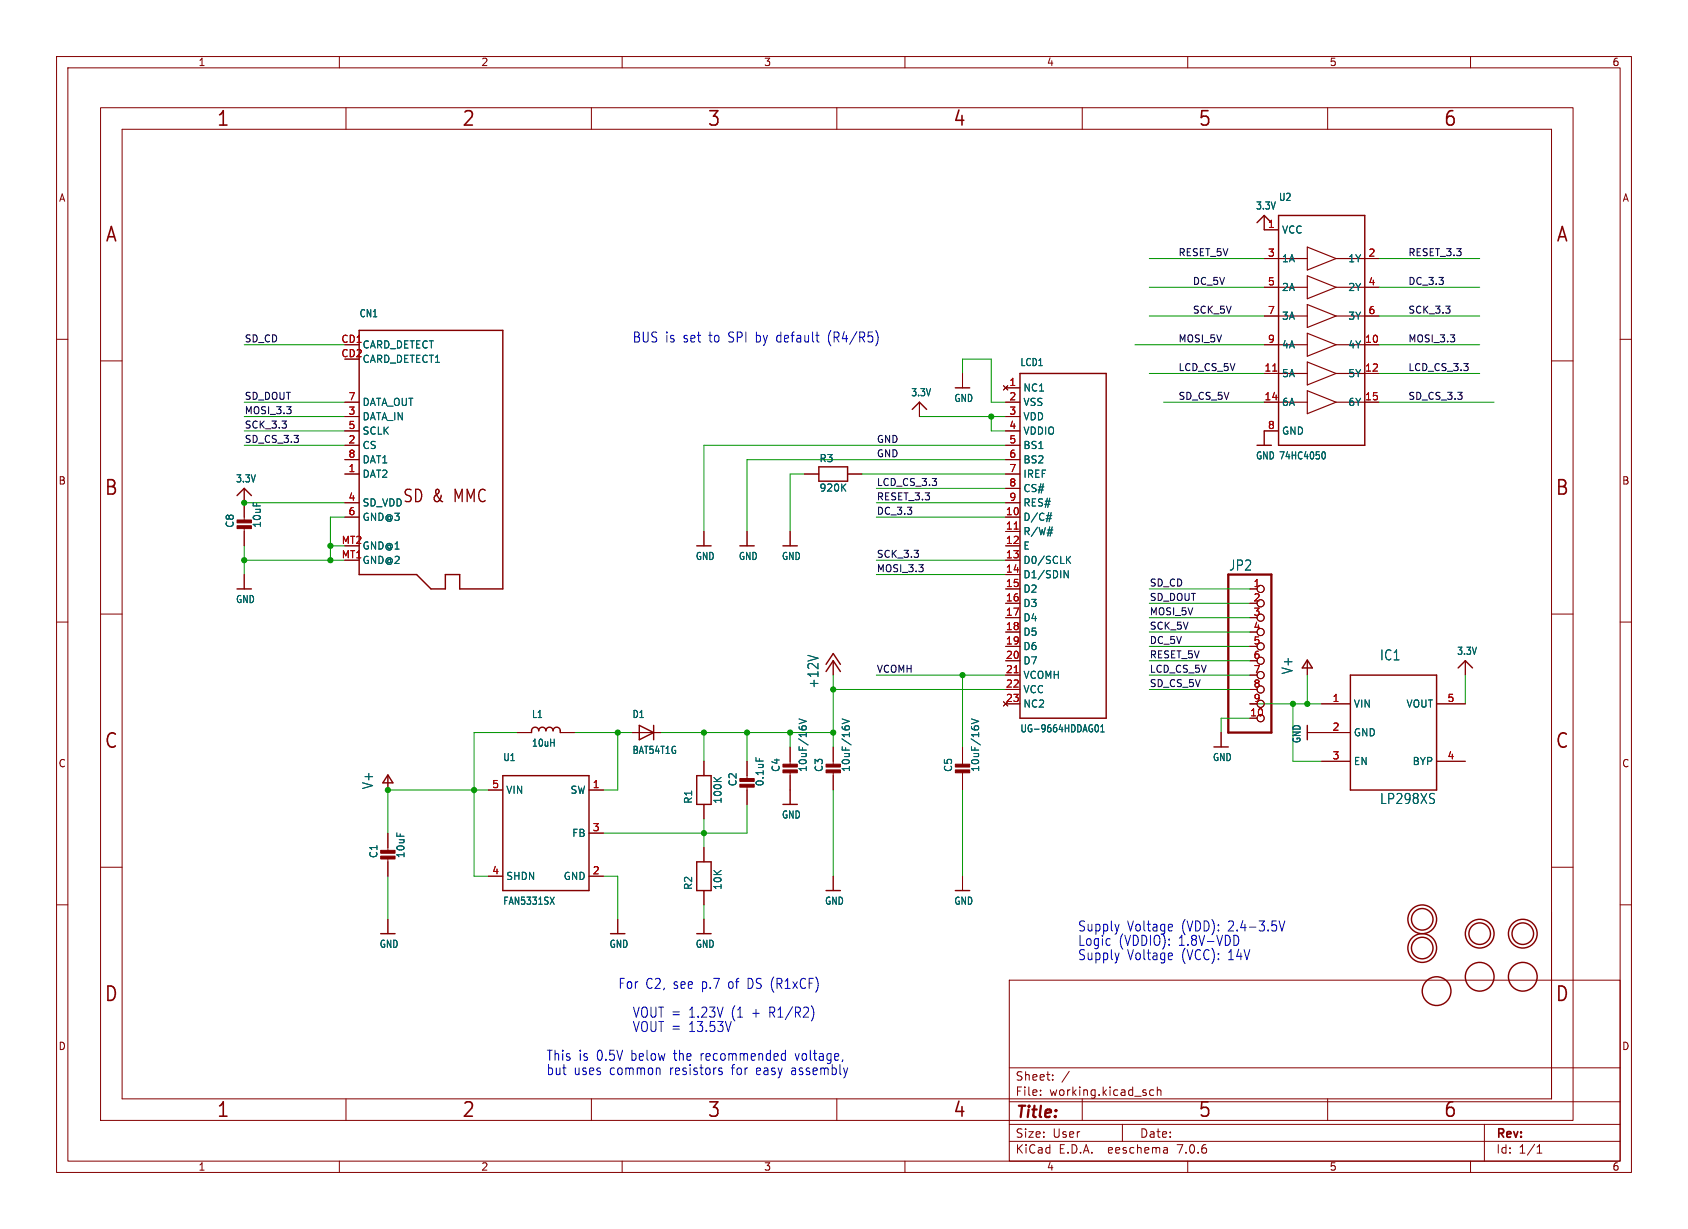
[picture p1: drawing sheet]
<svg xmlns="http://www.w3.org/2000/svg" width="298mm" height="217mm" viewBox="0 0 298 217" stroke-linecap="round" stroke-linejoin="round" font-family="sans-serif">
<g fill="none" stroke="#840000" stroke-width=".18">
<path d="M10 10h278.5v197.3h-278.5zM12 12h274.5v193.3h-274.5zM17.8 19h260.3v179.1h-260.3zM60 10v2M61.2 19v3.9M104.6 19v3.9M110 10v2M148 19v3.9M160 10v2M191.3 19v3.9M210 10v2M234.7 19v3.9"/>
<path d="M260 10v2M21.6 22.9h252.7v171.4h-252.7zM223.5 38.1v2.5h2.6M10 60h2M223.5 45.7h2.6M223.5 50.8h2.6M223.5 55.9h2.6M241.3 45.7h2.5M241.3 50.8h2.5M241.3 55.9h2.5M286.5 60h2M17.8 63.8h3.8"/>
<path d="M61 78.7h2.5M61 73.7h2.5M61 76.2h2.5M61 71.1h2.5M162.6 71.1v2.6M170.2 66v2.6M177.4 68.2l.8 .8M177.8 78.7h2.5M177.8 73.7h2.5M177.8 76.2h2.5M177.8 71.1h2.5M177.8 68.6h2.5"/>
<path d="M178.2 68.2l-.8 .8M223.5 71.1h2.6M223.5 61h2.6M223.5 66h2.6M226.1 76.2h-2.6v2.5M241.3 71.1h2.5M241.3 61h2.5M241.3 66h2.5M274.3 63.8h3.8M43.2 86.4v5.8M43.2 93.2v3.3M61 83.8h2.5"/>
<path d="M61 88.9h2.5M61 91.4h2.5M61 81.3h2.5M124.5 94v2.5M132.1 94v2.5M139.7 94v2.5M142.2 83.8h2.6M149.9 83.8h2.5M177.8 83.8h2.5M177.8 88.9h2.5M177.8 91.4h2.5M177.8 81.3h2.5"/>
<path d="M177.8 94h2.5M177.8 96.5h2.5M177.8 99.1h2.5M177.8 86.4h2.5M10 110h2M17.8 108.6h3.8M43.2 101.6v2.5M147.3 116.8v2.6M177.8 101.6h2.5M177.8 104.1h2.5M177.8 106.7h2.5M177.8 109.2h2.5"/>
<path d="M177.8 111.8h2.5M177.8 114.3h2.5M177.8 116.8h2.5M177.8 119.4h2.5M221 104.1h1.2M221 109.2h1.2M221 114.3h1.2M221 116.8h1.2M221 119.4h1.2M231.1 116.8v2.6M259.1 116.8v2.6M274.3 108.6h3.8"/>
<path d="M286.5 110h2M68.6 137.2v2.5M86.4 139.7h2.5M91.4 129.5h2.6M99.1 129.5h2.5M104.1 139.7h2.6M111.8 129.5h5M124.5 134.6v2.6M132.1 134.6v3.3M132.1 138.9v3.3M139.7 132.1v3.3M139.7 136.4v5.8"/>
<path d="M147.3 132.1v3.3M147.3 136.4v3.3M170.2 132.1v3.3M170.2 136.4v3.3M177.8 124.5h2.5M177.8 121.9h2.5M215.9 129.5v2.6M221 124.5h1.2M221 121.9h1.2M231.1 129.5h7.7M233.7 124.5h5.1M233.7 134.6h5.1"/>
<path d="M254 124.5h5.1M254 134.6h5.1M10 160h2M17.8 153.4h3.8M68.6 147.3v3.3M68.6 151.6v3.3M86.4 154.9h2.5M104.1 154.9h2.6M104.1 147.3h2.6M124.5 142.2v2.6M124.5 149.9v2.5M124.5 157.5v2.5"/>
<path d="M147.3 154.9v2.6M170.2 154.9v2.6M274.3 153.4h3.8M286.5 160h2M68.6 162.6v2.5M109.2 162.6v2.5M124.5 162.6v2.5M178.4 173.3h108.1v32h-108.1zM61.2 194.3v3.8M104.6 194.3v3.8M148 194.3v3.8M178.4 198.8h108.1"/>
<path d="M178.4 194.8h108.1M178.4 188.8h108.1M184 193.6v.1M184 192.8v.1M186.1 190.9v.1M186.1 190.1v.1M189.1 189.4l-1.3 2M191.3 194.3v3.8M198.4 198.8v3M204 192.8l-.4-.1-.3 .3v.4l.1 .2h.6M204.6 192.9l.2-.2 .4 .1 .1 .9M204.6 192.2v1.5"/>
<path d="M234.7 194.3v3.8M262.5 198.8v6.5M60 205.3v2M110 205.3v2M160 205.3v2M178.4 201.8h108.1M206.3 203l.1 .9M206.4 203.8l-.1 .1M206.4 203.3h-.1M210 205.3v2M260 205.3v2M271.8 203.9h.8"/>
<path d="M271.8 202.8l.4-.4v1.5"/>
<circle cx="222.9" cy="109.2" r=".63"/>
<circle cx="222.9" cy="111.8" r=".63"/>
<circle cx="222.9" cy="106.7" r=".63"/>
<circle cx="222.9" cy="116.8" r=".63"/>
<circle cx="222.9" cy="119.4" r=".63"/>
<circle cx="222.9" cy="114.3" r=".63"/>
<circle cx="222.9" cy="104.1" r=".63"/>
<circle cx="222.9" cy="121.9" r=".63"/>
<circle cx="222.9" cy="127" r=".63"/>
<circle cx="222.9" cy="124.5" r=".63"/>
</g>
<g fill="none" stroke="#840000" stroke-width=".25">
<path d="M222.2 39.4l1.3-1.3 1.3 1.3M226.1 38.1h15.2v40.6h-15.2zM63.5 58.4h25.4v45.7h-7.6v-2.5h-2.6v2.5h-2.5l-2.5-2.5h-10.2zM161.3 72.4l1.3-1.3 1.2 1.3M168.9 68.6h2.5M180.3 66h15.3v61h-15.3zM222.2 78.7h2.6M41.9 87.6l1.3-1.2 1.2 1.2M123.2 96.5h2.5M130.8 96.5h2.5M138.4 96.5h2.6M144.8 82.5h5.1v2.6h-5.1z"/>
<path d="M41.9 104.1h2.5M146 118.7l1.3-1.9 1.3 1.9M146 117.5l1.3-1.9 1.3 1.9M231.1 116.7l.9 1.4h-1.7zM238.8 119.4h15.2v20.3h-15.2zM257.8 118.1l1.3-1.3 1.2 1.3M68.6 137l.9 1.4h-1.8zM88.9 137.2h15.2v20.3h-15.2zM94 129.5v-.3a.64 .64 0 0 1 .6-.6 .64 .64 0 0 1 .6 .6 .64 .64 0 0 1 .7-.6 .64 .64 0 0 1 .6 .6 .64 .64 0 0 1 .7-.6 .64 .64 0 0 1 .6 .6 .64 .64 0 0 1 .6-.6 .64 .64 0 0 1 .7 .6v.3M113 128.3l2.6 1.2-2.6 1.3zM115.6 128.3v2.5M123.2 137.2h2.5v5h-2.5z"/>
<path d="M214.6 132.1h2.6M231.1 128.3v2.5M123.2 152.4h2.5v5.1h-2.5zM138.4 142.2h2.6M146 157.5h2.6M168.9 157.5h2.5M67.3 165.1h2.5M107.9 165.1h2.6M123.2 165.1h2.5"/>
<circle cx="251.5" cy="162.6" r="2.54"/>
<circle cx="251.5" cy="167.6" r="2.54"/>
<circle cx="251.5" cy="167.6" r="1.9"/>
<circle cx="251.5" cy="162.6" r="1.9"/>
<circle cx="254" cy="175.3" r="2.54"/>
<circle cx="261.6" cy="165.1" r="2.54"/>
<circle cx="261.6" cy="172.7" r="2.54"/>
<circle cx="261.6" cy="165.1" r="1.9"/>
<circle cx="269.2" cy="172.7" r="2.54"/>
<circle cx="269.2" cy="165.1" r="2.54"/>
<circle cx="269.2" cy="165.1" r="1.9"/>
</g>
<g fill="none" stroke="#006464" stroke-width=".18">
<path d="M149 86.1l.5 .7M149.5 85.6l-.7 .7M184.9 91.7h.9M185.1 91.2h.9M185.1 94.3h.9M185.2 93.7h.9M185.8 90.6l-.3 1.7M186 93.2l-.3 1.6M188.7 98.9l.6 .7M189.3 98.4l-.7 .7M233.8 80.1l.2-.2a.72 .72 0 0 1 0 1.3l-.2-.3M142.8 115.9l1.8 .5"/>
<path d="M188.1 100.9l.8 1.3v-1.3M126.2 137.5l.7 .7M127.5 137.5l-.7 .5M133.7 134v.6M141.3 127.1l1.3 .5-1.3 .4M141.9 128.4h.5M148.9 127.1l1.3 .5-1.3 .4M149.5 128.4h.6M171.8 127.1l1.2 .5-1.2 .4M172.4 128.4h.5M193.7 128.2h.2a.72 .72 0 0 1 0 1.2h-.2M194.6 129.4h.6"/>
<path d="M194.6 128.5l.3-.3v1.2M97.3 158.6l.7 1.3M98 158.6l-.7 1.3M253.4 140.3l.2 .1M253.5 141.4v.5"/>
</g>
<g fill="#840000" stroke="#840000" stroke-width=".18">
<path d="M138.4 136.1h2.6v.6h-2.6z"/>
<path d="M138.4 135.1h2.6v.5h-2.6z"/>
<path d="M67.3 151.4h2.5v.5h-2.5z"/>
<path d="M67.3 150.4h2.5v.5h-2.5z"/>
<path d="M41.9 93h2.5v.5h-2.5z"/>
<path d="M41.9 91.9h2.5v.6h-2.5z"/>
<path d="M168.9 136.1h2.5v.6h-2.5z"/>
<path d="M168.9 135.1h2.5v.5h-2.5z"/>
<path d="M146 136.1h2.6v.6h-2.6z"/>
<path d="M146 135.1h2.6v.5h-2.6z"/>
<path d="M130.8 138.7h2.5v.5h-2.5z"/>
<path d="M130.8 137.7h2.5v.5h-2.5z"/>
</g>
<path d="M225 65.6h.8M179.3 93.6h.7M179.3 119h.7" fill="none" stroke="#a90000" stroke-width=".18"/>
<g fill="none" stroke="#840000" stroke-width=".2">
<path d="M226.1 55.9h5M226.1 50.8h5M226.1 45.7h5M231.1 43.7l5.1 2-5.1 2.1zM231.1 48.8l5.1 2-5.1 2zM231.1 53.8l5.1 2.1-5.1 2zM231.1 58.9l5.1 2.1-5.1 2zM236.2 55.9h5.1M236.2 50.8h5.1M236.2 45.7h5.1M226.1 71.1h5M226.1 66h5"/>
<path d="M226.1 61h5M231.1 64l5.1 2-5.1 2.1zM231.1 69.1l5.1 2-5.1 2.1zM236.2 71.1h5.1M236.2 66h5.1M236.2 61h5.1"/>
</g>
<path d="M217.2 101.6h7.6v27.9h-7.6z" fill="none" stroke="#840000" stroke-width=".41"/>
<g fill="none" stroke="#0000c2" stroke-width=".18">
<path d="M155.2 59.2v1.2M143.8 178.6v1.2M197.9 163.4l-.4 1.2M197.9 168.5l-.4 1.2M207.1 163.4l.1 .1 .1 .4-.7 .1M207.1 168.5l.1 .1 .1 .3-.7 .2M207.2 164.5l-.1 .1M207.2 169.6l-.1 .1M218.9 165.6l.1 .8a.73 .73 0 0 1-.5 .8M226.2 162.8l.5 1.8 .5-1.8M116.6 188.9l.1 1.1M127.3 189.4h.2a.31 .31 0 0 1 .2 .3 .31 .31 0 0 1-.2 .3h-.3"/>
<path d="M127.3 188.8l.3 .1M138.4 186.3l.5 .1M138.9 185.7v1.8M138.9 187.4l-.5 .1"/>
</g>
<g fill="none" stroke="#009600" stroke-width=".18">
<path d="M203.2 55.9h20.3M203.2 45.7h20.3M203.2 50.8h20.3M243.8 55.9h17.8M243.8 45.7h17.8M243.8 50.8h17.8M43.2 76.2h17.8M43.2 78.7h17.8M43.2 73.7h17.8M43.2 71.1h17.8M43.2 61h17.8M162.6 73.7h15.2"/>
<path d="M170.2 66v-2.5h5.1v7.6h2.5M175.3 73.7v2.5h2.5M177.8 78.7h-53.3v15.3M200.7 61h22.8M203.2 66h20.3M205.7 71.1h17.8M243.8 71.1h20.4M243.8 61h17.8M243.8 66h17.8M43.2 88.9h17.8M43.2 96.5v5.1M43.2 99.1h17.8"/>
<path d="M58.4 96.5h2.6M61 91.4h-2.6v7.7M142.2 83.8h-2.5v10.2M152.4 83.8h25.4M154.9 88.9h22.9M154.9 86.4h22.9M154.9 91.4h22.9M154.9 99.1h22.9M177.8 81.3h-45.7v12.7M147.3 119.4v12.7M154.9 119.4h22.9M154.9 101.6h22.9"/>
<path d="M170.2 119.4v12.7M203.2 119.4h17.8M203.2 109.2h17.8M203.2 104.1h17.8M203.2 106.7h17.8M203.2 116.8h17.8M203.2 111.8h17.8M203.2 114.3h17.8M231.1 119.4v5.1M259.1 119.4v5.1M86.4 139.7h-17.8v7.6M91.4 129.5h-7.6v25.4h2.6"/>
<path d="M101.6 129.5h10.2M109.2 129.5v10.2h-2.5M116.8 129.5h30.5M124.5 129.5v5.1M132.1 129.5v5.1M139.7 129.5v2.6M147.3 139.7v15.2M147.3 121.9h30.5M170.2 139.7v15.2M203.2 121.9h17.8M221 124.5h12.7M221 127h-5.1v2.5"/>
<path d="M228.6 124.5v10.1h5.1M68.6 154.9v7.7M106.7 154.9h2.5v7.7M124.5 144.8v5.1M132.1 142.2v5.1h-25.4M124.5 160v2.6"/>
</g>
<g fill="#009600" stroke="#009600" stroke-width=".18">
<circle cx="175.3" cy="73.7" r=".46"/>
<circle cx="170.2" cy="119.4" r=".46"/>
<circle cx="132.1" cy="129.5" r=".46"/>
<circle cx="109.2" cy="129.5" r=".46"/>
<circle cx="83.8" cy="139.7" r=".46"/>
<circle cx="68.6" cy="139.7" r=".46"/>
<circle cx="124.5" cy="147.3" r=".46"/>
<circle cx="124.5" cy="129.5" r=".46"/>
<circle cx="147.3" cy="121.9" r=".46"/>
<circle cx="147.3" cy="129.5" r=".46"/>
<circle cx="139.7" cy="129.5" r=".46"/>
<circle cx="43.2" cy="88.9" r=".46"/>
<circle cx="43.2" cy="99.1" r=".46"/>
<circle cx="58.4" cy="99.1" r=".46"/>
<circle cx="58.4" cy="96.5" r=".46"/>
<circle cx="231.1" cy="124.5" r=".46"/>
<circle cx="228.6" cy="124.5" r=".46"/>
</g>
<g font-size="3.5" fill="#840000">
<text x="38.2" y="22.7">1</text>
<text x="81.6" y="22.7">2</text>
<text x="125" y="22.7">3</text>
<text x="168.4" y="22.7">4</text>
<text x="211.8" y="22.7">5</text>
<text x="255.1" y="22.7">6</text>
<text x="18.5" y="43.1">A</text>
<text x="275" y="43.1">A</text>
<text x="18.3" y="87.9">B</text>
<text x="274.9" y="87.9">B</text>
<text x="18.3" y="132.7">C</text>
<text x="274.9" y="132.7">C</text>
<text x="18.3" y="177.4">D</text>
<text x="274.9" y="177.4">D</text>
<text x="38.2" y="197.9">1</text>
<text x="81.6" y="197.9">2</text>
<text x="125" y="197.9">3</text>
<text x="168.4" y="197.9">4</text>
<text x="211.8" y="197.9">5</text>
<text x="255.1" y="197.9">6</text>
</g>
<g font-size="3" fill="#840000">
<text x="71.1" y="89.1">SD &amp;</text>
<text x="80.5" y="89.1">MMC</text>
</g>
<text font-size="2.8" fill="#840000" x="179.4" y="198.2">Title:</text>
<g font-size="2.5" fill="#0000c2">
<text x="111.8" y="60.7">BUS is set</text>
<text x="125.5" y="60.7">to</text>
<text x="129.1" y="60.7">SPI by default</text>
<text x="147.1" y="60.7">(R4/R5)</text>
<text x="190.5" y="164.9">Supply</text>
<text x="190.5" y="167.4">Logic</text>
<text x="197.8" y="167.4">(VDDIO):</text>
<text x="199.3" y="164.9">Voltage</text>
<text x="208.4" y="167.4">1.8V-VDD</text>
<text x="208.9" y="164.9">(VDD):</text>
<text x="217.3" y="164.9">2.4-3.5V</text>
<text x="190.5" y="169.9">Supply</text>
<text x="199.3" y="169.9">Voltage</text>
<text x="208.9" y="169.9">(VCC):</text>
<text x="217.3" y="169.9">14V</text>
<text x="109.2" y="175">For</text>
<text x="114.1" y="175">C2, see p.7</text>
<text x="129.1" y="175">of</text>
<text x="132.6" y="175">DS (R1xCF)</text>
<text x="111.8" y="182.6">VOUT =</text>
<text x="111.8" y="180.1">VOUT =</text>
<text x="121.9" y="182.6">13.53V</text>
<text x="121.9" y="180.1">1.23V</text>
<text x="129.5" y="180.1">(1</text>
<text x="133.2" y="180.1">+</text>
<text x="136.4" y="180.1">R1/R2)</text>
<text x="96.5" y="187.7">This</text>
<text x="96.5" y="190.3">but</text>
<text x="101.4" y="190.3">uses</text>
<text x="102.3" y="187.7">is 0.5V</text>
<text x="107.8" y="190.3">common</text>
<text x="111.7" y="187.7">below</text>
<text x="118.6" y="190.3">resistors</text>
<text x="119.4" y="187.7">the</text>
<text x="124.3" y="187.7">recommended</text>
<text x="129.7" y="190.3">for</text>
<text x="134.1" y="190.3">easy</text>
<text x="140.5" y="190.3">assembly</text>
<text x="141.2" y="187.7">voltage,</text>
</g>
<g font-size="2.5" fill="#006464">
<text x="217.2" y="101.1">JP2</text>
<text x="228.7" y="119.3" transform="rotate(-90 228.7 119.3)">V+</text>
<text x="243.9" y="117">IC1</text>
<text x="144.9" y="121.9" transform="rotate(-90 144.9 121.9)">+12V</text>
<text x="66.2" y="139.6" transform="rotate(-90 66.2 139.6)">V+</text>
<text x="243.9" y="142.4">LP298XS</text>
</g>
<g font-size="2.1" fill="#840000">
<text x="179.4" y="191.3">Sheet:</text>
<text x="179.4" y="194">File:</text>
<text x="185.5" y="194">working.kicad_sch</text>
<text x="179.4" y="201.4">Size:</text>
<text x="186.1" y="201.4">User</text>
<text x="201.4" y="201.4">Date:</text>
<text x="264.4" y="201.6">Rev:</text>
<text x="179.4" y="204.2">KiCad</text>
<text x="187.2" y="204.2">E.D.A.</text>
<text x="196.1" y="204.2">eeschema</text>
<text x="208.4" y="204.2">7.0.6</text>
<text x="264.4" y="204.2">Id:</text>
<text x="268.5" y="204.2">1/1</text>
</g>
<g font-size="1.8" fill="#840000">
<text x="35" y="11.9">1</text>
<text x="85" y="11.9">2</text>
<text x="135" y="11.9">3</text>
<text x="185" y="11.9">4</text>
<text x="235" y="11.9">5</text>
<text x="285" y="11.9">6</text>
<text x="10.3" y="35.9">A</text>
<text x="286.8" y="35.9">A</text>
<text x="10.3" y="85.9">B</text>
<text x="286.7" y="85.9">B</text>
<text x="10.3" y="135.9">C</text>
<text x="286.7" y="135.9">C</text>
<text x="10.3" y="185.9">D</text>
<text x="286.7" y="185.9">D</text>
<text x="35" y="207.2">1</text>
<text x="85" y="207.2">2</text>
<text x="135" y="207.2">3</text>
<text x="185" y="207.2">4</text>
<text x="235" y="207.2">5</text>
<text x="285" y="207.2">6</text>
</g>
<g font-size="1.8" fill="#006464">
<text x="226" y="35.7">U2</text>
<text x="222" y="37.3">3.3V</text>
<text x="226.6" y="41.5">VCC</text>
<text x="226.6" y="46.6">1A</text>
<text x="238.3" y="46.6">1Y</text>
<text x="226.6" y="51.7">2A</text>
<text x="238.3" y="51.7">2Y</text>
<text x="63.5" y="56.3">CN1</text>
<text x="226.6" y="56.7">3A</text>
<text x="238.3" y="56.7">3Y</text>
<text x="64" y="61.8">CARD_DETECT</text>
<text x="64" y="64.4">CARD_DETECT1</text>
<text x="180.3" y="64.9">LCD1</text>
<text x="226.6" y="61.8">4A</text>
<text x="238.3" y="61.8">4Y</text>
<text x="64" y="72">DATA_OUT</text>
<text x="161" y="70.3">3.3V</text>
<text x="168.6" y="71.3">GND</text>
<text x="180.8" y="69.4">NC1</text>
<text x="180.8" y="72">VSS</text>
<text x="226.6" y="66.9">5A</text>
<text x="226.6" y="72">6A</text>
<text x="238.3" y="66.9">5Y</text>
<text x="238.3" y="72">6Y</text>
<text x="64" y="74.5">DATA_IN</text>
<text x="64" y="77.1">SCLK</text>
<text x="180.8" y="74.5">VDD</text>
<text x="180.8" y="77.1">VDDIO</text>
<text x="226.6" y="77.1">GND</text>
<text x="64" y="79.6">CS</text>
<text x="64" y="82.1">DAT1</text>
<text x="144.8" y="81.9">R3</text>
<text x="180.8" y="79.6">BS1</text>
<text x="180.8" y="82.1">BS2</text>
<text x="222" y="81.4">GND 74HC4050</text>
<text x="41.6" y="85.5">3.3V</text>
<text x="64" y="84.7">DAT2</text>
<text x="64" y="89.8">SD_VDD</text>
<text x="144.8" y="87.1">920K</text>
<text x="180.8" y="84.7">IREF</text>
<text x="180.8" y="87.2">CS#</text>
<text x="180.8" y="89.8">RES#</text>
<text x="41.5" y="93.4" transform="rotate(-90 41.5 93.4)">C8</text>
<text x="46.3" y="93.4" transform="rotate(-90 46.3 93.4)">10uF</text>
<text x="64" y="92.3">GND@3</text>
<text x="180.8" y="92.3">D/C#</text>
<text x="180.8" y="94.8">R/W#</text>
<text x="64" y="99.9">GND@2</text>
<text x="64" y="97.4">GND@1</text>
<text x="122.9" y="99.2">GND</text>
<text x="130.5" y="99.2">GND</text>
<text x="138.1" y="99.2">GND</text>
<text x="180.8" y="97.4">E</text>
<text x="180.8" y="99.9">D0/SCLK</text>
<text x="41.6" y="106.8">GND</text>
<text x="180.8" y="102.5">D1/SDIN</text>
<text x="180.8" y="105">D2</text>
<text x="180.8" y="107.5">D3</text>
<text x="180.8" y="110.1">D4</text>
<text x="180.8" y="112.6">D5</text>
<text x="180.8" y="115.2">D6</text>
<text x="180.8" y="117.7">D7</text>
<text x="257.5" y="116">3.3V</text>
<text x="180.8" y="120.2">VCOMH</text>
<text x="180.8" y="122.8">VCC</text>
<text x="180.8" y="125.3">NC2</text>
<text x="239.3" y="125.3">VIN</text>
<text x="248.6" y="125.3">VOUT</text>
<text x="94" y="127.2">L1</text>
<text x="111.7" y="127.2">D1</text>
<text x="180.3" y="129.7">UG-9664HDDAG01</text>
<text x="230.2" y="131.5" transform="rotate(-90 230.2 131.5)">GND</text>
<text x="239.3" y="130.4">GND</text>
<text x="88.9" y="134.8">U1</text>
<text x="94" y="132.2">10uH</text>
<text x="111.7" y="133.5">BAT54T1G</text>
<text x="138" y="136.6" transform="rotate(-90 138 136.6)">C4</text>
<text x="142.8" y="136.6" transform="rotate(-90 142.8 136.6)">10uF/16V</text>
<text x="145.7" y="136.6" transform="rotate(-90 145.7 136.6)">C3</text>
<text x="150.5" y="136.6" transform="rotate(-90 150.5 136.6)">10uF/16V</text>
<text x="168.5" y="136.6" transform="rotate(-90 168.5 136.6)">C5</text>
<text x="173.3" y="136.6" transform="rotate(-90 173.3 136.6)">10uF/16V</text>
<text x="214.3" y="134.8">GND</text>
<text x="239.3" y="135.5">EN</text>
<text x="249.7" y="135.5">BYP</text>
<text x="89.4" y="140.6">VIN</text>
<text x="100.8" y="140.6">SW</text>
<text x="122.6" y="142.2" transform="rotate(-90 122.6 142.2)">R1</text>
<text x="127.8" y="142.2" transform="rotate(-90 127.8 142.2)">100K</text>
<text x="130.4" y="139.2" transform="rotate(-90 130.4 139.2)">C2</text>
<text x="135.2" y="139.2" transform="rotate(-90 135.2 139.2)">0.1uF</text>
<text x="101.1" y="148.2">FB</text>
<text x="138.1" y="144.9">GND</text>
<text x="66.9" y="151.9" transform="rotate(-90 66.9 151.9)">C1</text>
<text x="71.7" y="151.9" transform="rotate(-90 71.7 151.9)">10uF</text>
<text x="89.4" y="155.8">SHDN</text>
<text x="99.6" y="155.8">GND</text>
<text x="88.9" y="160.2">FAN5331SX</text>
<text x="122.6" y="157.5" transform="rotate(-90 122.6 157.5)">R2</text>
<text x="127.8" y="157.5" transform="rotate(-90 127.8 157.5)">10K</text>
<text x="145.8" y="160.2">GND</text>
<text x="168.6" y="160.2">GND</text>
<text x="67" y="167.8">GND</text>
<text x="107.7" y="167.8">GND</text>
<text x="122.9" y="167.8">GND</text>
</g>
<g font-size="1.8" fill="#a90000">
<text x="224.1" y="40.4">1</text>
<text x="224.1" y="45.5">3</text>
<text x="241.9" y="45.5">2</text>
<text x="224.1" y="50.5">5</text>
<text x="241.9" y="50.5">4</text>
<text x="224.1" y="55.6">7</text>
<text x="241.9" y="55.6">6</text>
<text x="60.3" y="60.7">CD1</text>
<text x="60.3" y="63.2">CD2</text>
<text x="223.5" y="65.8">11</text>
<text x="224.1" y="60.7">9</text>
<text x="241.3" y="60.7">10</text>
<text x="241.3" y="65.8">12</text>
<text x="61.5" y="70.9">7</text>
<text x="178.4" y="68.3">1</text>
<text x="178.4" y="70.9">2</text>
<text x="223.5" y="70.9">14</text>
<text x="241.3" y="70.9">15</text>
<text x="61.5" y="73.4">3</text>
<text x="61.5" y="75.9">5</text>
<text x="178.4" y="73.4">3</text>
<text x="178.4" y="75.9">4</text>
<text x="224.1" y="75.9">8</text>
<text x="61.5" y="83.6">1</text>
<text x="61.5" y="78.5">2</text>
<text x="61.5" y="81">8</text>
<text x="178.4" y="78.5">5</text>
<text x="178.4" y="81">6</text>
<text x="178.4" y="83.6">7</text>
<text x="61.5" y="88.6">4</text>
<text x="178.4" y="86.1">8</text>
<text x="178.4" y="88.6">9</text>
<text x="61.5" y="91.2">6</text>
<text x="177.8" y="91.2">10</text>
<text x="177.8" y="93.7">11</text>
<text x="60.3" y="98.8">MT1</text>
<text x="60.3" y="96.3">MT2</text>
<text x="177.8" y="96.3">12</text>
<text x="177.8" y="98.8">13</text>
<text x="177.8" y="101.3">14</text>
<text x="177.8" y="103.9">15</text>
<text x="177.8" y="106.4">16</text>
<text x="221.5" y="103.9">1</text>
<text x="221.5" y="106.4">2</text>
<text x="177.8" y="109">17</text>
<text x="177.8" y="111.5">18</text>
<text x="221.5" y="109">3</text>
<text x="221.5" y="111.5">4</text>
<text x="177.8" y="114">19</text>
<text x="177.8" y="116.6">20</text>
<text x="177.8" y="119.1">21</text>
<text x="221.5" y="114">5</text>
<text x="221.5" y="116.6">6</text>
<text x="221.5" y="119.1">7</text>
<text x="177.8" y="121.7">22</text>
<text x="177.8" y="124.2">23</text>
<text x="221.5" y="121.7">8</text>
<text x="221.5" y="124.2">9</text>
<text x="235.5" y="124.2">1</text>
<text x="255.8" y="124.2">5</text>
<text x="220.9" y="126.7">10</text>
<text x="235.5" y="129.3">2</text>
<text x="235.5" y="134.4">3</text>
<text x="255.8" y="134.4">4</text>
<text x="86.9" y="139.4">5</text>
<text x="104.7" y="139.4">1</text>
<text x="104.7" y="147.1">3</text>
<text x="86.9" y="154.7">4</text>
<text x="104.7" y="154.7">2</text>
</g>
<g font-size="1.7" fill="#0f0f0f">
<text x="208.3" y="45.4">RESET_5V</text>
<text x="248.9" y="45.4">RESET_3.3</text>
<text x="210.8" y="50.5">DC_5V</text>
<text x="248.9" y="50.5">DC_3.3</text>
<text x="210.8" y="55.5">SCK_5V</text>
<text x="248.9" y="55.5">SCK_3.3</text>
<text x="43.2" y="60.6">SD_CD</text>
<text x="208.3" y="65.7">LCD_CS_5V</text>
<text x="208.3" y="60.6">MOSI_5V</text>
<text x="248.9" y="60.6">MOSI_3.3</text>
<text x="248.9" y="65.7">LCD_CS_3.3</text>
<text x="43.2" y="70.8">SD_DOUT</text>
<text x="208.3" y="70.8">SD_CS_5V</text>
<text x="248.9" y="70.8">SD_CS_3.3</text>
<text x="43.2" y="75.9">SCK_3.3</text>
<text x="43.2" y="73.3">MOSI_3.3</text>
<text x="43.2" y="78.4">SD_CS_3.3</text>
<text x="154.9" y="78.4">GND</text>
<text x="154.9" y="80.9">GND</text>
<text x="154.9" y="86">LCD_CS_3.3</text>
<text x="154.9" y="88.6">RESET_3.3</text>
<text x="154.9" y="91.1">DC_3.3</text>
<text x="154.9" y="98.7">SCK_3.3</text>
<text x="154.9" y="101.3">MOSI_3.3</text>
<text x="203.2" y="106.3">SD_DOUT</text>
<text x="203.2" y="103.8">SD_CD</text>
<text x="203.2" y="114">DC_5V</text>
<text x="203.2" y="108.9">MOSI_5V</text>
<text x="203.2" y="111.4">SCK_5V</text>
<text x="154.9" y="119">VCOMH</text>
<text x="203.2" y="119">LCD_CS_5V</text>
<text x="203.2" y="116.5">RESET_5V</text>
<text x="203.2" y="121.6">SD_CS_5V</text>
</g>
</svg>
